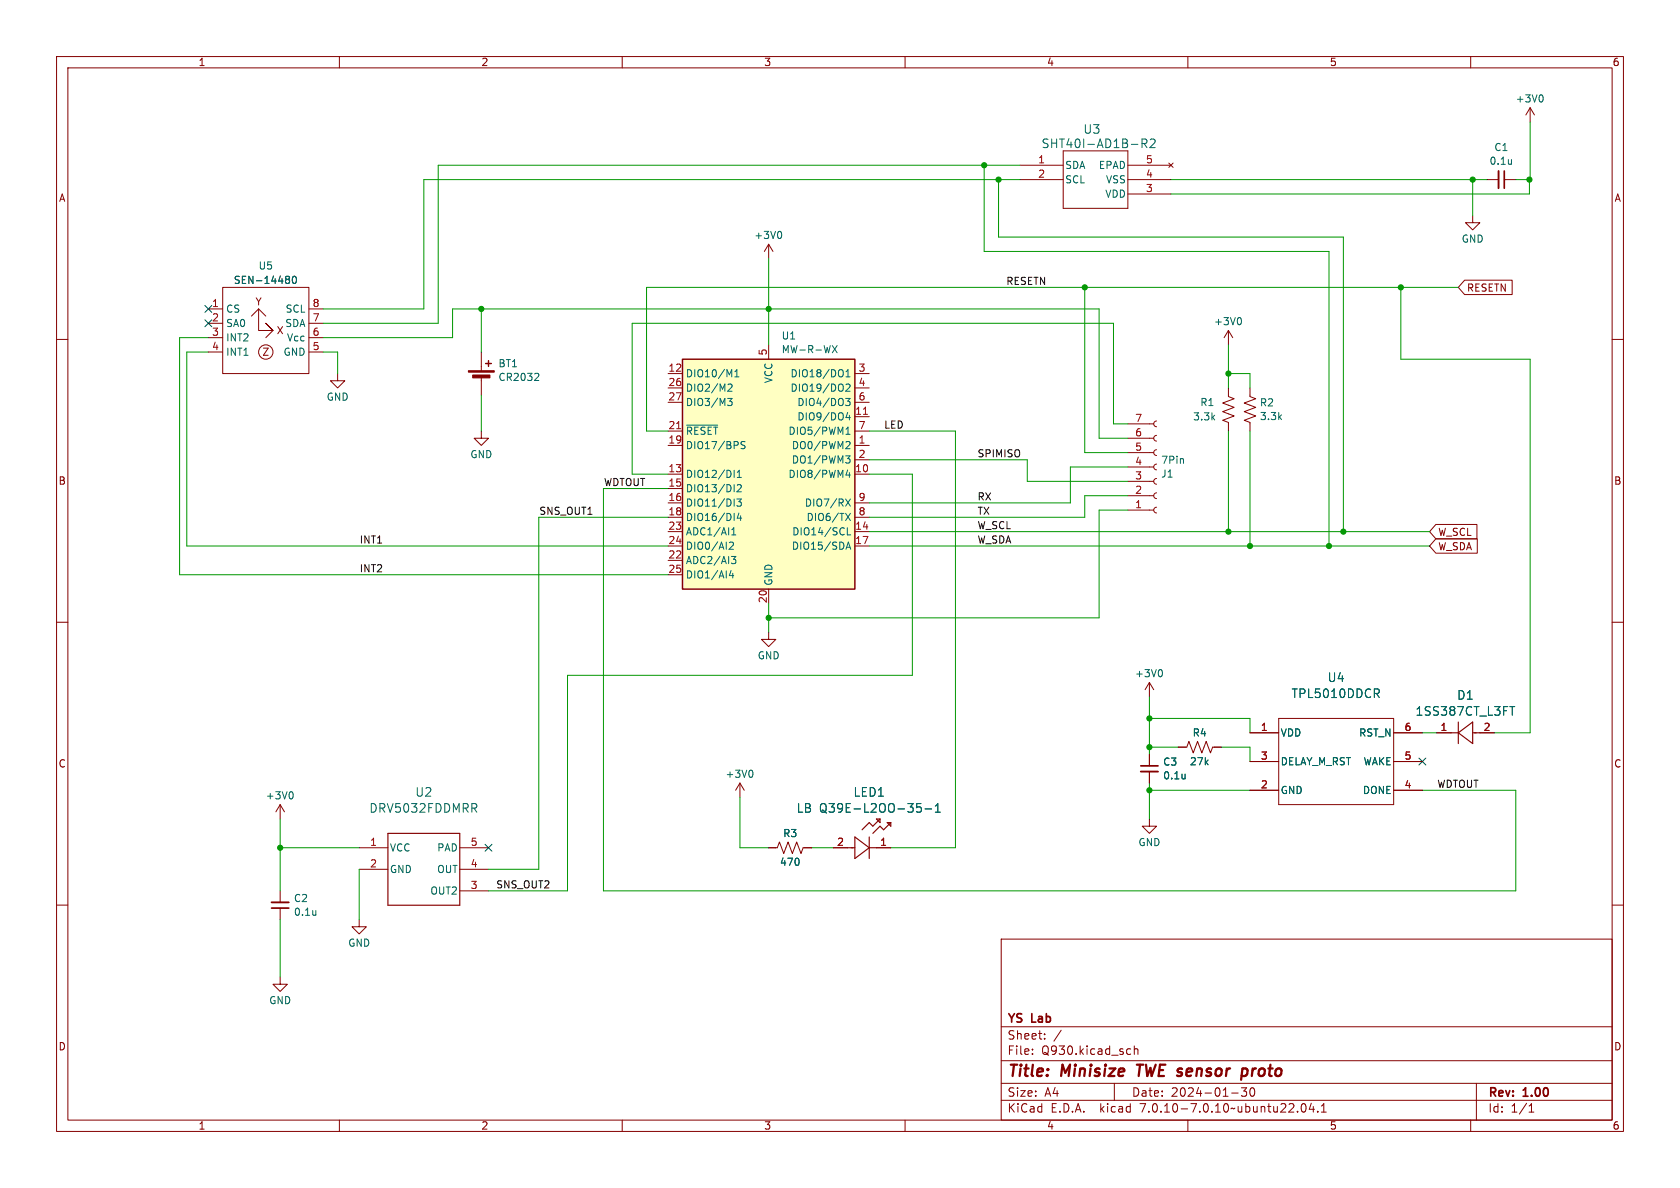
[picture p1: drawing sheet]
<svg xmlns="http://www.w3.org/2000/svg" width="297mm" height="210mm" viewBox="0 0 297 210" stroke-linecap="round" stroke-linejoin="round" font-family="sans-serif">
<g fill="none" stroke="#840000" stroke-width=".18">
<path d="M10 10h277v190h-277zM12 12h273v186h-273zM60 10v2M110 10v2M160 10v2M210 10v2M260 10v2M270.5 19.1l-.8 1.2M270.5 19.1v2.5M270.5 19.1l.8 1.2M180.3 29.2h7.7M180.3 31.8h7.7"/>
<path d="M188 26.7h11.4v10.1h-11.4zM199.4 29.2h7.6M199.4 31.8h7.6M199.4 34.3h7.6M206.6 28.8l.8 .8M207.4 28.8l-.8 .8M260.3 38.1v1.3h1.3l-1.3 1.2-1.2-1.2h1.2M262.9 31.8h2M265.9 31.8h2.1M10 60h2M36.8 54.6h2.6M36.8 57.2h2.6"/>
<path d="M36.8 59.7h2.6M39.4 50.8h15.2v15.2h-15.2zM45.7 54.6v3.8h2.6l-1.3-1.2 1.3 1.2-1.3 1.3M45.7 54.6l-1.3 1.3M45.7 54.6l1.3 1.3M50.7 48.8h.3l.2 .3-.2 .3M50.7 49.4h.3M51 49.4l.2 .2v.3l-.1 .1-.4 .1M51.8 49l.2-.2a.68 .68 0 0 1 .4 .7 .68 .68 0 0 1-.4 .6l-.2-.1-.1-.4zM54.6 54.6h2.5M54.6 57.2h2.5M54.6 59.7h2.5"/>
<path d="M135.9 43.2v2.5M135.9 43.2l-.8 1.3M135.9 43.2l.8 1.3M217.2 58.4l-.8 1.3M217.2 58.4v2.6M217.2 58.4l.7 1.3M258.9 49.5h8.4v2.6h-8.4l-1.1-1.3zM285 60h2M36.8 62.2h2.6M54.6 62.2h2.5M59.7 66v1.3h1.3l-1.3 1.3-1.3-1.3h1.3M85.1 76.2v1.3h1.3l-1.3 1.2-1.3-1.2h1.3"/>
<path d="M85.1 62.2v3.3M85.1 66.5v3.4M118.1 78.7h2.5M118.1 66h2.5M118.1 76.2h2.5M118.1 68.6h2.5M118.1 71.1h2.5M135.9 61v2.5M151.1 78.7h2.6M151.1 73.7h2.6M151.1 66h2.6M151.1 76.2h2.6"/>
<path d="M151.1 68.6h2.6M151.1 71.1h2.6M199.4 74.9h4.6M199.4 77.5h4.6M204.5 74.4l-.4 .2-.1 .3 .1 .4 .4 .1M204.5 77l-.4 .1-.1 .4 .1 .3 .4 .2M204.5 79.5l-.4 .1-.1 .4 .1 .4 .4 .1M217.2 68.6v1.5l1 .4-2 .7 2 .8-2 .8 2 .7-2 .8 1 .4v1.5M221 68.6v1.5l1 .4-2 .7 2 .8-2 .8 2 .7-2 .8 1 .4v1.5M118.1 83.8h2.5M118.1 94h2.5M118.1 86.4h2.5"/>
<path d="M118.1 88.9h2.5M118.1 96.5h2.5M118.1 91.4h2.5M118.1 99.1h2.5M151.1 83.8h2.6M151.1 94h2.6M151.1 88.9h2.6M151.1 96.5h2.6M151.1 91.4h2.6M151.1 81.3h2.6M199.4 80h4.6M199.4 82.6h4.6"/>
<path d="M199.4 85.1h4.6M199.4 87.6h4.6M199.4 90.2h4.6M204.5 82l-.4 .2-.1 .3 .1 .4 .4 .2M204.5 84.6l-.4 .1-.1 .4 .1 .3 .4 .2M204.5 87.1l-.4 .2-.1 .3 .1 .4 .4 .1M204.5 89.7l-.4 .1-.1 .4 .1 .3 .4 .2M253.8 95.2h7.4v2.6h-7.4l-1.1-1.3zM253.8 92.7h7.3v2.6h-7.3l-1.1-1.3zM10 110h2M118.1 101.6h2.5M135.9 111.8v1.2h1.3l-1.3 1.3-1.3-1.3h1.3"/>
<path d="M135.9 104.1v2.6M285 110h2M130.8 138.4l-.8 1.3M130.8 138.4v2.6M130.8 138.4l.8 1.3M203.2 120.7v2.5M203.2 133.4v2M203.2 136.4v2M203.2 120.7l-.8 1.2M203.2 120.7l.8 1.2M208.3 132.1h1.5l.4-1 .7 2 .8-2 .8 2 .7-2 .8 2 .4-1h1.5M221 129.5h5.1"/>
<path d="M221 139.7h5.1M221 134.6h5.1M226.1 127h20.3v15.2h-20.3zM246.4 129.5h5.1M246.4 139.7h5.1M246.4 134.6h5.1M254 129.5h2.5M261.6 129.5h2.6M10 160h2M49.5 142.2l-.7 1.3M49.5 142.2v2.6M49.5 157.5v2"/>
<path d="M49.5 142.2l.8 1.3M63.5 149.9h5.1M63.5 153.7h5.1M81.3 149.9h5.1M81.3 157.5h5.1M81.3 153.7h5.1M135.9 149.9h1.5l.4-1.1 .8 2.1 .7-2.1 .8 2.1 .7-2.1 .8 2.1 .4-1h1.5M147.3 149.9h2.6M154.9 149.9h2.6M203.2 144.8v1.3h1.3l-1.3 1.2-1.3-1.2h1.3M285 160h2M49.5 172.7v1.3h1.3l-1.3 1.3-1.2-1.3h1.2"/>
<path d="M49.5 160.5v2.1M63.5 162.6v1.2h1.3l-1.3 1.3-1.3-1.3h1.3M177 166h108v32h-108zM60 198v2M110 198v2M160 198v2M177 194.5h108M177 191.5h108M177 187.5h108M177 181.5h108M182.5 186.3v.1M182.5 185.5v.1"/>
<path d="M184.7 183.6v.1M184.7 182.8v.1M187.6 182.1l-1.3 2M197 191.5v3M199.5 185.4l.4 .1M199.9 186.3l-.4 .1M200.5 185.5l.2-.1 .4 .1 .1 .9M200.5 184.9v1.5M210 198v2M217.7 193.2h1.2M219.5 192.3h.9l-.5 .6 .4 .1v.7l-.2 .1h-.4l-.2-.1M221.1 192.4a.81 .81 0 0 0 .4 1.4l.2-.1 .1-.5-.1-.8"/>
<path d="M229.4 196.5v.1M230.2 195.2l.2-.1a.81 .81 0 0 1 .6 .6 .81 .81 0 0 1-.3 .8l-.2 .1a.81 .81 0 0 1-.3-1.4zM231.8 195l-.3 1.1h.9M232.2 195.6v1M233 196.5v.1M233.6 196.6h.9M233.6 195.5l.4-.4v1.5M260 198v2M261 191.5v6.5M270.3 196.6h.9M270.3 195.5l.4-.4v1.5"/>
<circle cx="47" cy="62.2" r="1.27"/>
</g>
<path d="M201 188.2h1.1M201.6 188.2l-.3 2M219.8 188.9l.6 .1 .2 .3-.1 .5-.4 .4" fill="none" stroke="#840000" stroke-width=".4"/>
<g fill="none" stroke="#840000" stroke-width=".2">
<path d="M256.5 129.5h1.3M257.8 129.5l2.5-1.9v3.8zM257.8 127.6v3.8M260.3 129.5h1.3M68.6 147.3h12.7v12.7h-12.7zM149.9 149.9h1.2M151.1 148l2.6 1.9-2.6 1.9zM153.7 149.9h1.2M153.7 148v3.8M154.9 144.8h.7v.6zM155.6 144.8l-1.3 1.3-.6-.7-1.3 1.3M156.8 145.4h.7v.7z"/>
<path d="M157.5 145.4l-1.3 1.3-.6-.6-1.3 1.2"/>
</g>
<g fill="none" stroke="#006464" stroke-width=".18">
<path d="M272.5 16.8a.79 .79 0 0 1 0 1.2M201.9 25.4l.7-.1 .2-.2-.1-.4-.2-.1h-.6v1.5M202.3 25.4l.5 .7M203.3 24.7l.6-.1 .2 .1 .1 .3-.9 1.1h.9M267.2 28.2v.8M267.2 28.9l-.1 .1M50.7 48.8h.3l.2 .3-.2 .3M50.7 49.4h.3M51 49.4l.2 .2v.3l-.1 .1-.4 .1M51.8 49l.2-.2a.68 .68 0 0 1 .4 .7 .68 .68 0 0 1-.4 .6l-.2-.1-.1-.4zM137.9 40.9a.79 .79 0 0 1 0 1.3M219.2 56.1a.79 .79 0 0 1 0 1.3"/>
<path d="M95 66l.3 .2-.1 .3-.7 .8h.8M121.4 75.2h5.5M128.6 70.4h.8l-.4 .5 .4 .1v.6l-.2 .1-.5-.1M128.8 68l.4-.1 .2 .4-.8 .9h.8M129.9 66.6h.7M129.9 65.7l.4-.4v1.3M131.7 78.1l-.5-.1-.2 .3 .1 .3 .6 .2v.4l-.2 .1h-.5M147.1 61.1l.9 1.3M148 61.1l-.9 1.3M149.5 70.4h.8l-.4 .5 .3 .1 .1 .5-.3 .2h-.3M149.6 68l.4-.1 .3 .4-.8 .9h.8M149.6 66.6h.7"/>
<path d="M149.6 65.7l.3-.4v1.3M149.6 75.9l.3-.4v1.3M149.6 76.8h.7M149.7 78l.5 .1 .1 .3-.8 .9h.8M149.9 72.9l-.3 .9h.7M150.2 73.4v.8M128.9 96l.5-.2 .3 .4-.8 .9h.8M129.3 98.4h.8l-.4 .5 .3 .1 .1 .4-.3 .2h-.3M129.4 94.6h.7M129.4 93.7l.3-.4v1.3M129.8 83.1v1.3M130.3 88.2h.8l-.5 .5 .4 .1v.6l-.2 .1-.5-.1"/>
<path d="M130.3 84.4h.8M130.3 83.5l.4-.4v1.3M130.3 85.8l.5-.1 .3 .3-.8 .9h.8M130.6 90.7l-.3 .9h.8M130.9 91.2v.8M149.5 80.6h.8l-.4 .5 .3 .1 .1 .4-.3 .3h-.3M149.5 90.7l.8 1.3M149.5 88.2l.8 1.3M149.6 97.1l.4-1.3 .4 1.3M149.7 96.7h.6M149.8 93.3v1.3h.6M149.9 83.1l-.3 .9h.7"/>
<path d="M150.2 83.6v.8M150.3 90.7l-.8 1.3M150.3 88.2l-.8 1.3M129.2 100.8l-.3 1h.8M129.5 101.3v.9M205.2 118.4a.79 .79 0 0 1 0 1.2M51.5 140a.79 .79 0 0 1 0 1.2M132.8 136.1a.79 .79 0 0 1 0 1.3M209.5 136.8v.9M209.5 137.6h-.1M243.3 122.6l.5 .7M243.5 121.8l.3 .3v.3l-.3 .2"/>
<path d="M266.9 124.9h.9M83.8 142.9l.5 .7M84.2 142.2v.5M162.8 142.1h-.7l-.1 .7 .2-.2 .5 .1 .2 .2-.1 .5-.2 .2-.6-.2M163.5 143h1.2M165.4 143.6h.8M165.4 142.5l.4-.4v1.5M55.8 161v.8M55.8 161.7h.1"/>
</g>
<path d="M264.9 30.2v3.1M201.7 136.4h3M48 159.5h3.1" fill="none" stroke="#840000" stroke-width=".33"/>
<path d="M265.9 30.2v3.1M201.7 135.4h3M48 160.5h3.1" fill="none" stroke="#840000" stroke-width=".3"/>
<path d="M120.6 63.5h30.5v40.6h-30.5z" fill="#ffffc2" stroke="#ffffc2" stroke-width=".18"/>
<path d="M85.9 64.3h1M86.4 63.8v1M120.6 63.5h30.5v40.6h-30.5z" fill="none" stroke="#840000" stroke-width=".25"/>
<path d="M119.6 75.8h.7M152.6 73.2h.8" fill="none" stroke="#a90000" stroke-width=".18"/>
<g fill="#840000" stroke="#840000" stroke-width=".18">
<path d="M82.8 65.5h4.6v.3h-4.6z"/>
<path d="M83.6 66.3h3v.5h-3z"/>
</g>
<g fill="none" stroke="#009600" stroke-width=".18">
<path d="M174 29.2v15.3h60.9v52M176.5 31.8v10.1h61v52.1M180.3 29.2h-102.8v28h-20.4M180.3 31.8h-105.4v22.8h-17.8M207 31.8h55.9M260.3 31.8v6.3M270.4 31.8v2.5h-63.4M270.5 21.6v10.2h-2.5M36.8 59.7h-5.1v41.9h86.4M57.1 59.7h22.9v-5.1h114.3v22.9h5.1M85.1 54.6v7.6M135.9 45.7v15.3"/>
<path d="M191.8 50.8v29.2h7.6M247.6 50.8v12.7h22.9v66h-6.3M257.8 50.8h-143.5v25.4h3.8M36.8 62.2h-3.8v34.3h85.1M57.1 62.2h2.6v3.8M85.1 69.9v6.3M153.7 76.2h15.2v73.7h-11.4M199.4 74.9h-2.6v-17.7h-85v26.6h6.3M217.2 66h3.8v2.6M217.2 61v7.6M217.2 76.2v17.8M221 76.2v20.3"/>
<path d="M118.1 86.4h-11.4v71.1h161.3v-17.8h-16.5M118.1 91.4h-22.9v62.3h-8.8M153.7 94h99M153.7 96.5h99M153.7 83.8h7.6v35.6h-61v38.1h-13.9M153.7 81.3h27.9v3.8h17.8M199.4 90.2h-5.1v19h-58.4M199.4 87.6h-7.6v3.8h-38.1M199.4 82.6h-10.2v6.3h-35.5M135.9 106.7v5.1M203.2 123.2v10.2M203.2 138.4v6.4"/>
<path d="M203.2 127h17.8v2.5M203.2 139.7h17.8M203.2 132.1h5.1M215.9 132.1h5.1v2.5M251.5 129.5h2.5M49.5 144.8v12.7M49.5 149.9h14M63.5 153.7v8.9M130.8 141v8.9h5.1M143.5 149.9h3.8M49.5 162.6v10.1"/>
</g>
<path d="M36.2 54l1.2 1.2M36.2 56.5l1.2 1.3M37.4 54l-1.2 1.2M37.4 56.5l-1.2 1.3M250.9 134l1.2 1.2M252.1 134l-1.2 1.2M85.8 149.3l1.2 1.2M87 149.3l-1.2 1.2" fill="none" stroke="#000084" stroke-width=".18"/>
<g fill="#009600" stroke="#009600" stroke-width=".18">
<circle cx="49.5" cy="149.9" r=".46"/>
<circle cx="176.5" cy="31.8" r=".46"/>
<circle cx="191.8" cy="50.8" r=".46"/>
<circle cx="174" cy="29.2" r=".46"/>
<circle cx="135.9" cy="54.6" r=".46"/>
<circle cx="270.4" cy="31.8" r=".46"/>
<circle cx="217.2" cy="66" r=".46"/>
<circle cx="247.6" cy="50.8" r=".46"/>
<circle cx="260.3" cy="31.8" r=".46"/>
<circle cx="85.1" cy="54.6" r=".46"/>
<circle cx="135.9" cy="109.2" r=".46"/>
<circle cx="234.9" cy="96.5" r=".46"/>
<circle cx="237.5" cy="94" r=".46"/>
<circle cx="217.2" cy="94" r=".46"/>
<circle cx="203.2" cy="127" r=".46"/>
<circle cx="221" cy="96.5" r=".46"/>
<circle cx="203.2" cy="139.7" r=".46"/>
<circle cx="203.2" cy="132.1" r=".46"/>
</g>
<g font-size="2.8" fill="#840000">
<text x="178" y="190.9">Title:</text>
<text x="187.7" y="190.9">Minisize</text>
<text x="201.9" y="190.9">TWE sensor</text>
<text x="222" y="190.9">proto</text>
</g>
<g font-size="2.1" fill="#006464">
<text x="191.4" y="23.9">U3</text>
<text x="184" y="26.4">SHT40I-AD1B-R2</text>
<text x="228.2" y="123.6">TPL5010DDCR</text>
<text x="234.6" y="120.8">U4</text>
<text x="257.5" y="123.9">D1</text>
<text x="250.2" y="126.7">1SS387CT_L3FT</text>
<text x="65.2" y="143.9">DRV5032FDDMRR</text>
<text x="73.3" y="141">U2</text>
<text x="140.7" y="143.9">LB Q39E-L2OO-35-1</text>
<text x="150.8" y="141">LED1</text>
</g>
<g font-size="2.1" fill="#840000">
<text x="178" y="184">Sheet:</text>
<text x="178" y="181.2">YS</text>
<text x="182.5" y="181.2">Lab</text>
<text x="178" y="186.7">File:</text>
<text x="184.1" y="186.7">Q930.kicad_sch</text>
<text x="178" y="196.9">KiCad</text>
<text x="178" y="194.1">Size:</text>
<text x="184.7" y="194.1">A4</text>
<text x="185.7" y="196.9">E.D.A.</text>
<text x="194.6" y="196.9">kicad</text>
<text x="200" y="194.1">Date:</text>
<text x="201.8" y="196.9">7.0.10-7.0.10~ubuntu22.04.1</text>
<text x="207" y="194.1">2024-01-30</text>
<text x="263" y="194.3">Rev:</text>
<text x="263" y="196.9">Id:</text>
<text x="267.1" y="196.9">1/1</text>
<text x="269.4" y="194.3">1.00</text>
</g>
<g font-size="1.8" fill="#840000">
<text x="35" y="11.9">1</text>
<text x="85" y="11.9">2</text>
<text x="135" y="11.9">3</text>
<text x="185" y="11.9">4</text>
<text x="235" y="11.9">5</text>
<text x="285" y="11.9">6</text>
<text x="10.3" y="35.9">A</text>
<text x="285.3" y="35.9">A</text>
<text x="259.2" y="51.8">RESETN</text>
<text x="44.5" y="54.2">Y</text>
<text x="48.8" y="59.3">X</text>
<text x="46.3" y="63.1">Z</text>
<text x="10.3" y="85.9">B</text>
<text x="285.3" y="85.9">B</text>
<text x="254.2" y="94.9">W_SCL</text>
<text x="254.2" y="97.5">W_SDA</text>
<text x="10.3" y="135.9">C</text>
<text x="285.3" y="135.9">C</text>
<text x="10.3" y="185.9">D</text>
<text x="285.3" y="185.9">D</text>
<text x="35" y="199.9">1</text>
<text x="85" y="199.9">2</text>
<text x="135" y="199.9">3</text>
<text x="185" y="199.9">4</text>
<text x="235" y="199.9">5</text>
<text x="285" y="199.9">6</text>
</g>
<g font-size="1.8" fill="#006464">
<text x="267.9" y="18.3">+3V0</text>
<text x="263.2" y="29.3">0.1u</text>
<text x="264.1" y="26.9">C1</text>
<text x="188.2" y="30.1">SDA</text>
<text x="188.2" y="32.6">SCL</text>
<text x="194.2" y="30.1">EPAD</text>
<text x="195.3" y="35.2">VDD</text>
<text x="195.4" y="32.6">VSS</text>
<text x="45.6" y="47.9">U5</text>
<text x="133.2" y="42.5">+3V0</text>
<text x="258.3" y="43.1">GND</text>
<text x="41.2" y="50.4">SEN-14480</text>
<text x="39.9" y="55.5">CS</text>
<text x="39.9" y="58">SA0</text>
<text x="50.3" y="58">SDA</text>
<text x="50.4" y="55.5">SCL</text>
<text x="214.5" y="57.7">+3V0</text>
<text x="39.9" y="60.6">INT2</text>
<text x="39.9" y="63.1">INT1</text>
<text x="50" y="63.1">GND</text>
<text x="50.6" y="60.6">Vcc</text>
<text x="88" y="65.1">BT1</text>
<text x="138.1" y="60.2">U1</text>
<text x="138.1" y="62.6">MW-R-WX</text>
<text x="57.7" y="71">GND</text>
<text x="88" y="67.5">CR2032</text>
<text x="121.2" y="66.9">DIO10/M1</text>
<text x="121.2" y="69.4">DIO2/M2</text>
<text x="121.2" y="72">DIO3/M3</text>
<text x="136.8" y="67.8" transform="rotate(-90 136.8 67.8)">VCC</text>
<text x="139.7" y="66.9">DIO18/DO1</text>
<text x="139.7" y="69.4">DIO19/DO2</text>
<text x="140.9" y="72">DIO4/DO3</text>
<text x="212.1" y="72">R1</text>
<text x="121.2" y="77.1">~{RESET}</text>
<text x="139.3" y="77.1">DIO5/PWM1</text>
<text x="140.9" y="74.5">DIO9/DO4</text>
<text x="210.8" y="74.5">3.3k</text>
<text x="222.6" y="72">R2</text>
<text x="222.6" y="74.5">3.3k</text>
<text x="83.1" y="81.2">GND</text>
<text x="121.2" y="79.6">DIO17/BPS</text>
<text x="139.9" y="79.6">DO0/PWM2</text>
<text x="139.9" y="82.1">DO1/PWM3</text>
<text x="205.2" y="82.2">7Pin</text>
<text x="121.2" y="84.7">DIO12/DI1</text>
<text x="121.2" y="87.2">DIO13/DI2</text>
<text x="121.2" y="89.8">DIO11/DI3</text>
<text x="139.3" y="84.7">DIO8/PWM4</text>
<text x="142.2" y="89.8">DIO7/RX</text>
<text x="205.2" y="84.6">J1</text>
<text x="121.2" y="92.3">DIO16/DI4</text>
<text x="121.2" y="94.8">ADC1/AI1</text>
<text x="140" y="94.8">DIO14/SCL</text>
<text x="142.5" y="92.3">DIO6/TX</text>
<text x="121.2" y="99.9">ADC2/AI3</text>
<text x="121.2" y="97.4">DIO0/AI2</text>
<text x="139.9" y="97.4">DIO15/SDA</text>
<text x="121.2" y="102.5">DIO1/AI4</text>
<text x="136.8" y="103.6" transform="rotate(-90 136.8 103.6)">GND</text>
<text x="133.9" y="116.8">GND</text>
<text x="200.6" y="119.9">+3V0</text>
<text x="210.7" y="130.4">R4</text>
<text x="226.3" y="130.4">VDD</text>
<text x="240.2" y="130.4">RST_N</text>
<text x="128.2" y="137.7">+3V0</text>
<text x="205.5" y="135.5">C3</text>
<text x="205.5" y="138">0.1u</text>
<text x="210.3" y="135.5">27k</text>
<text x="226.3" y="135.5">DELAY_M_RST</text>
<text x="241" y="135.5">WAKE</text>
<text x="46.9" y="141.5">+3V0</text>
<text x="226.3" y="140.6">GND</text>
<text x="240.8" y="140.6">DONE</text>
<text x="138.4" y="148.2">R3</text>
<text x="201.2" y="149.8">GND</text>
<text x="68.8" y="150.7">VCC</text>
<text x="68.8" y="154.5">GND</text>
<text x="77.2" y="154.5">OUT</text>
<text x="77.2" y="150.7">PAD</text>
<text x="137.8" y="153.3">470</text>
<text x="51.9" y="159.7">C2</text>
<text x="76" y="158.3">OUT2</text>
<text x="51.9" y="162.1">0.1u</text>
<text x="61.5" y="167.6">GND</text>
<text x="47.5" y="177.7">GND</text>
</g>
<g font-size="1.8" fill="#a90000">
<text x="183.4" y="29">1</text>
<text x="202.5" y="29">5</text>
<text x="183.4" y="31.5">2</text>
<text x="202.5" y="34">3</text>
<text x="202.5" y="31.5">4</text>
<text x="37.4" y="54.4">1</text>
<text x="37.4" y="56.9">2</text>
<text x="37.4" y="59.4">3</text>
<text x="55.2" y="59.4">6</text>
<text x="55.2" y="56.9">7</text>
<text x="55.2" y="54.4">8</text>
<text x="37.4" y="62">4</text>
<text x="55.2" y="62">5</text>
<text x="118.1" y="65.8">12</text>
<text x="135.6" y="62.9" transform="rotate(-90 135.6 62.9)">5</text>
<text x="151.7" y="65.8">3</text>
<text x="118.1" y="68.3">26</text>
<text x="118.1" y="70.9">27</text>
<text x="151.7" y="68.3">4</text>
<text x="151.7" y="70.9">6</text>
<text x="118.1" y="75.9">21</text>
<text x="151.1" y="73.4">11</text>
<text x="151.7" y="75.9">7</text>
<text x="200.6" y="77.2">6</text>
<text x="200.6" y="74.7">7</text>
<text x="118.1" y="83.6">13</text>
<text x="118.1" y="78.5">19</text>
<text x="151.1" y="83.6">10</text>
<text x="151.7" y="78.5">1</text>
<text x="151.7" y="81">2</text>
<text x="200.6" y="82.3">4</text>
<text x="200.6" y="79.8">5</text>
<text x="118.1" y="86.1">15</text>
<text x="118.1" y="88.6">16</text>
<text x="151.7" y="88.6">9</text>
<text x="200.6" y="89.9">1</text>
<text x="200.6" y="87.4">2</text>
<text x="200.6" y="84.8">3</text>
<text x="118.1" y="91.2">18</text>
<text x="118.1" y="93.7">23</text>
<text x="151.1" y="93.7">14</text>
<text x="151.7" y="91.2">8</text>
<text x="118.1" y="98.8">22</text>
<text x="118.1" y="96.3">24</text>
<text x="118.1" y="101.3">25</text>
<text x="151.1" y="96.3">17</text>
<text x="135.6" y="106.7" transform="rotate(-90 135.6 106.7)">20</text>
<text x="222.8" y="129.3">1</text>
<text x="248.2" y="129.3">6</text>
<text x="254.6" y="129.3">1</text>
<text x="262.2" y="129.3">2</text>
<text x="222.8" y="134.4">3</text>
<text x="248.2" y="134.4">5</text>
<text x="222.8" y="139.4">2</text>
<text x="248.2" y="139.4">4</text>
<text x="65.3" y="149.6">1</text>
<text x="83.1" y="149.6">5</text>
<text x="147.9" y="149.6">2</text>
<text x="155.5" y="149.6">1</text>
<text x="65.3" y="153.4">2</text>
<text x="83.1" y="153.4">4</text>
<text x="83.1" y="157.2">3</text>
</g>
<g font-size="1.8" fill="#0f0f0f">
<text x="177.8" y="50.5">RESETN</text>
<text x="156.2" y="75.9">LED</text>
<text x="172.7" y="80.9">SPIMISO</text>
<text x="106.7" y="86">WDTOUT</text>
<text x="172.7" y="88.6">RX</text>
<text x="95.2" y="91.1">SNS_OUT1</text>
<text x="172.7" y="91.1">TX</text>
<text x="172.7" y="93.6">W_SCL</text>
<text x="63.5" y="101.3">INT2</text>
<text x="63.5" y="96.2">INT1</text>
<text x="172.7" y="96.2">W_SDA</text>
<text x="254" y="139.4">WDTOUT</text>
<text x="87.6" y="157.1">SNS_OUT2</text>
</g>
</svg>
